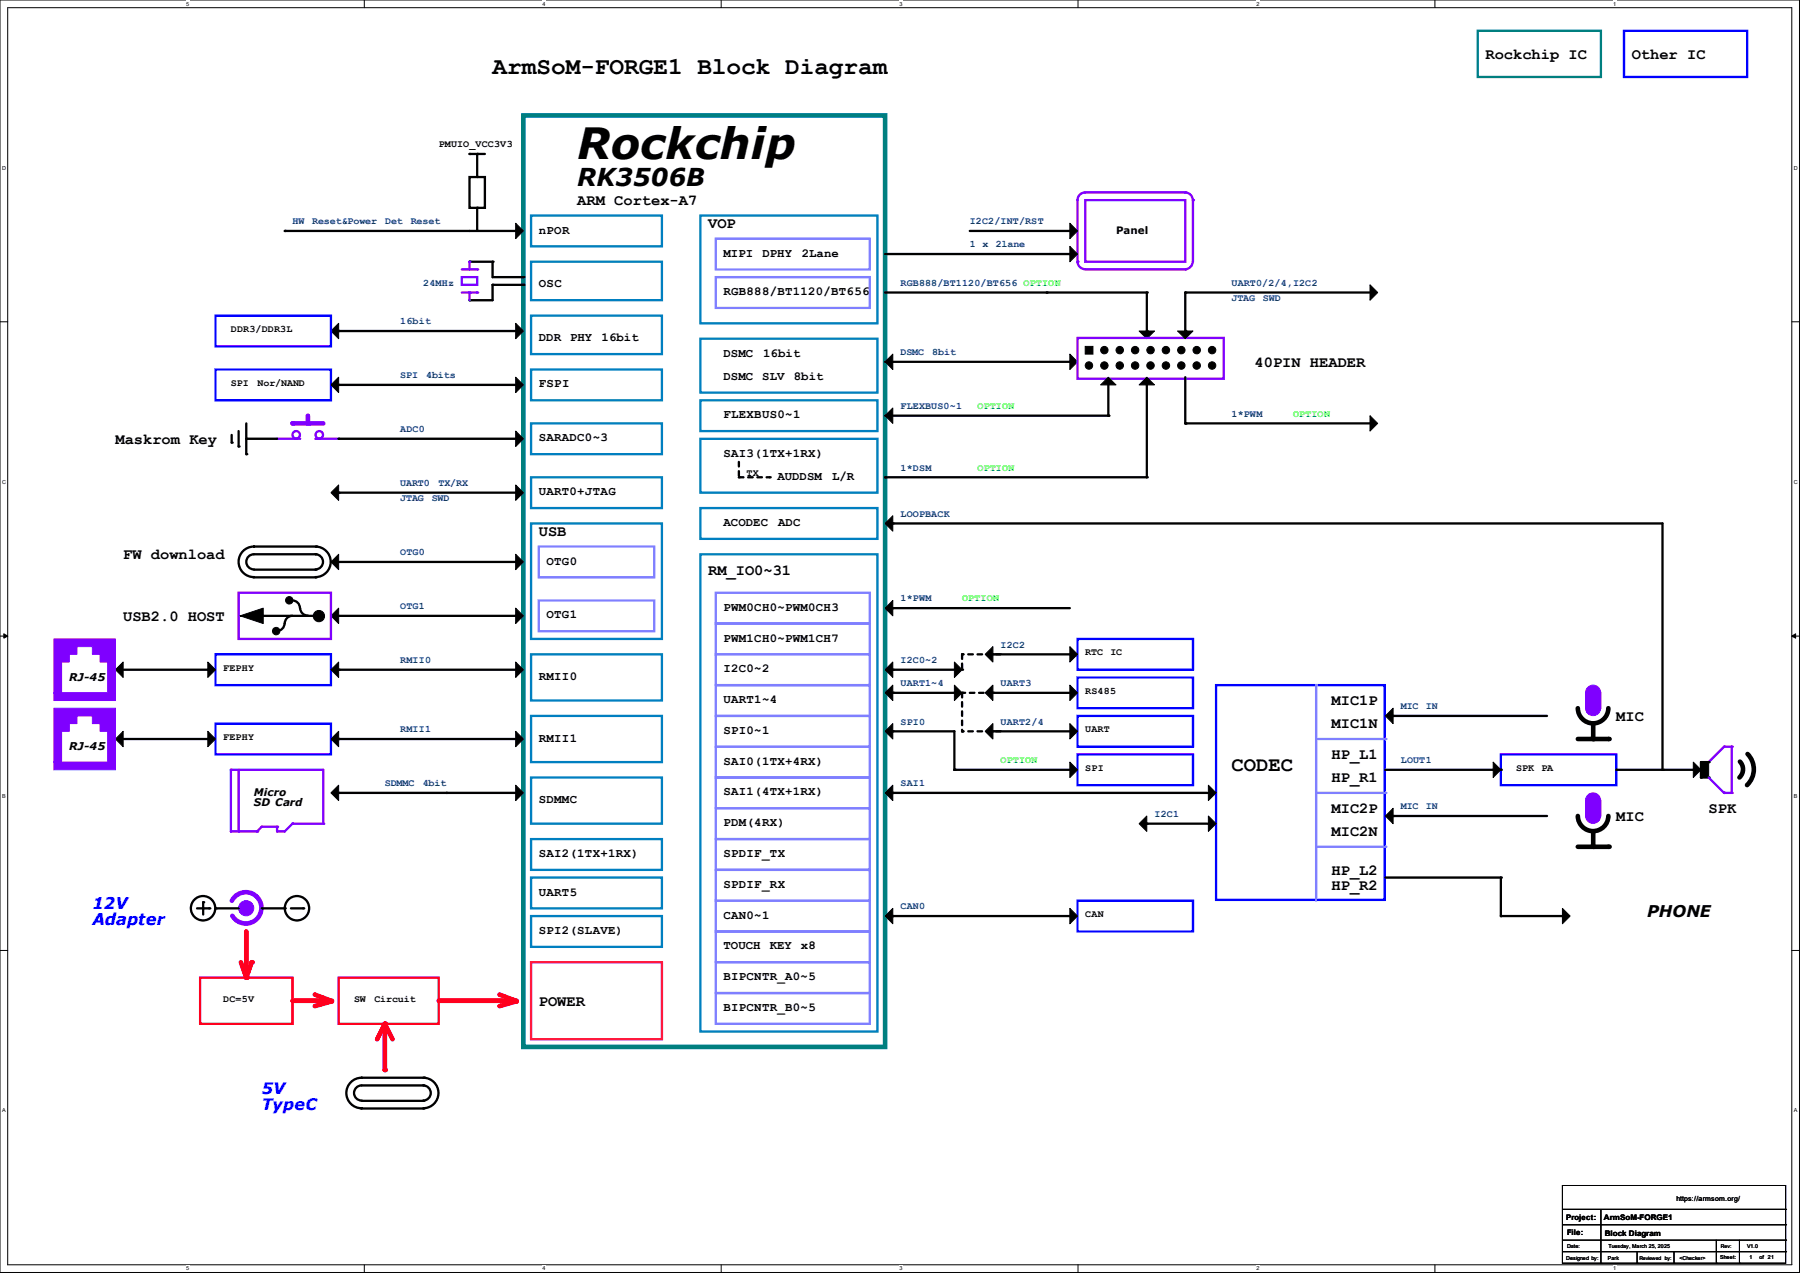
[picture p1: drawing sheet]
<svg xmlns="http://www.w3.org/2000/svg" width="297mm" height="210mm" viewBox="0 0 297 210" stroke-linecap="round" stroke-linejoin="round" font-family="sans-serif">
<path d="M0 0h296.9v209.9h-296.9zM1.3 1.3h294.4v207.4h-294.4z" fill="none" stroke="#000" stroke-width=".17"/>
<g fill="#fff">
<path d="M30.7 .1h.5v1h-.5z"/>
<path d="M30.7 208.8h.5v1h-.5z"/>
</g>
<path d="M60.1 0v1.3M60.1 208.7v1.2" fill="none" stroke="#000" stroke-width=".17"/>
<g fill="#fff">
<path d="M89.5 .1h.5v1h-.5z"/>
<path d="M89.5 208.8h.5v1h-.5z"/>
</g>
<path d="M119 0v1.3M119 208.7v1.2" fill="none" stroke="#000" stroke-width=".17"/>
<g fill="#fff">
<path d="M148.4 .1h.5v1h-.5z"/>
<path d="M148.4 208.8h.5v1h-.5z"/>
</g>
<path d="M177.9 0v1.3M177.9 208.7v1.2" fill="none" stroke="#000" stroke-width=".17"/>
<g fill="#fff">
<path d="M207.3 .1h.5v1h-.5z"/>
<path d="M207.3 208.8h.5v1h-.5z"/>
</g>
<path d="M236.8 0v1.3M236.8 208.7v1.2" fill="none" stroke="#000" stroke-width=".17"/>
<g fill="#fff">
<path d="M266.2 .1h.5v1h-.5z"/>
<path d="M266.2 208.8h.5v1h-.5z"/>
<path d="M.3 27.2h.7v1h-.7z"/>
<path d="M296 27.2h.6v1h-.6z"/>
<path d="M.3 79h.7v1h-.7z"/>
<path d="M296 79h.6v1h-.6z"/>
</g>
<path d="M0 53.1h1.3M295.7 53.1h1.2" fill="none" stroke="#000" stroke-width=".17"/>
<g fill="#fff">
<path d="M.3 130.9h.6v1h-.6z"/>
<path d="M296 130.9h.6v1h-.6z"/>
</g>
<path d="M0 104.9h1.3M295.7 104.9h1.2" fill="none" stroke="#000" stroke-width=".17"/>
<path d="M.6 104.6l.7 .3-.7 .4zM295.7 104.9l.6-.3v.7z" fill="#000" stroke="#000" stroke-width=".17"/>
<g fill="#fff">
<path d="M.3 182.7h.6v1h-.6z"/>
<path d="M296 182.7h.5v1h-.5z"/>
</g>
<path d="M0 156.8h1.3M295.7 156.8h1.2" fill="none" stroke="#000" stroke-width=".17"/>
<path d="M243.8 5.1h20.4v7.6h-20.4z" fill="none" stroke="#007f7f" stroke-width=".38"/>
<path d="M268 5.1h20.3v7.6h-20.3zM35.6 61h19v5h-19zM35.6 108h19v5h-19zM35.6 119.4h19v5.1h-19z" fill="none" stroke="#00f" stroke-width=".38"/>
<path d="M86.4 19h59.7v153.7h-59.7z" fill="none" stroke="#007f7f" stroke-width=".76"/>
<path d="M121.9 76.2v2.5M121.9 78.7h5.1" fill="none" stroke="#000" stroke-width=".38" stroke-dasharray=".8 .8"/>
<g fill="#000" stroke-dasharray=".8 .8">
<circle cx="121.9" cy="78.7" r=".19"/>
<circle cx="127" cy="78.7" r=".19"/>
</g>
<g fill="none" stroke="#7f7fff" stroke-width=".38">
<path d="M118.1 39.4h25.4v5h-25.4zM118.1 45.7h25.4v5.1h-25.4zM88.9 90.2h19.1v5.1h-19.1zM88.9 99.1h19.1v5h-19.1zM118.1 97.8h25.4v5.1h-25.4zM118.1 108h25.4v5h-25.4zM118.1 102.9h25.4v5.1h-25.4zM118.1 113h25.4v5.1h-25.4zM118.1 118.1h25.4v5.1h-25.4zM118.1 128.3h25.4v5.1h-25.4zM118.1 123.2h25.4v5.1h-25.4zM118.1 138.4h25.4v5.1h-25.4z"/>
<path d="M118.1 133.4h25.4v5h-25.4zM118.1 148.6h25.4v5.1h-25.4zM118.1 143.5h25.4v5.1h-25.4zM118.1 153.7h25.4v5.1h-25.4zM118.1 158.8h25.4v5h-25.4zM118.1 163.8h25.4v5.1h-25.4z"/>
</g>
<g fill="none" stroke="#007fc0" stroke-width=".38">
<path d="M87.6 35.6h21.6v5h-21.6zM115.6 35.6h29.2v17.7h-29.2zM87.6 43.2h21.6v6.3h-21.6zM87.6 52.1h21.6v6.3h-21.6zM115.6 55.9h29.2v8.9h-29.2zM87.6 61h21.6v5h-21.6zM87.6 69.9h21.6v5h-21.6zM87.6 78.7h21.6v5.1h-21.6zM115.6 72.4h29.2v8.9h-29.2zM115.6 66h29.2v5.1h-29.2zM87.6 86.4h21.6v19h-21.6zM115.6 83.8h29.2v5.1h-29.2z"/>
<path d="M115.6 91.4h29.2v78.8h-29.2zM87.6 108h21.6v7.6h-21.6zM87.6 118.1h21.6v7.6h-21.6zM87.6 128.3h21.6v7.6h-21.6zM87.6 138.4h21.6v5.1h-21.6zM87.6 144.8h21.6v5.1h-21.6zM87.6 151.1h21.6v5.1h-21.6z"/>
</g>
<path d="M87.6 158.8h21.6v12.7h-21.6z" fill="none" stroke="#ff007f" stroke-width=".38"/>
<path d="M55.9 161.3h16.5v7.6h-16.5z" fill="none" stroke="#f00" stroke-width=".38"/>
<path d="M77.5 29.2h2.5v5.1h-2.5zM77.5 25.4h2.5M77.5 38.1h7.6M78.7 25.4v3.8M78.7 34.3v3.8M77.5 43.2h3.8v2.5h5.1M86.4 47h-5.1v2.5h-3.8" fill="none" stroke="#000" stroke-width=".38"/>
<g fill="#7f00ff" stroke="#7f00ff" stroke-width=".17">
<path d="M8.9 125.7h10.2v1.3h-10.2z" fill-rule="evenodd"/>
<path d="M8.9 114.3h10.2v1.3h-10.2z" fill-rule="evenodd"/>
</g>
<path d="M76.2 45.7h2.5v1.3h-2.5zM76.2 48.3h2.5" fill="none" stroke="#7f00ff" stroke-width=".38"/>
<g fill="#000">
<circle cx="77.5" cy="25.4" r=".19"/>
<circle cx="78.7" cy="25.4" r=".19"/>
<circle cx="78.7" cy="34.3" r=".19"/>
<circle cx="85.1" cy="38.1" r=".19"/>
<circle cx="77.5" cy="49.5" r=".19"/>
<circle cx="77.5" cy="43.2" r=".19"/>
<circle cx="81.3" cy="47" r=".19"/>
<circle cx="81.3" cy="43.2" r=".19"/>
<circle cx="86.4" cy="47" r=".19"/>
<circle cx="86.4" cy="45.7" r=".19"/>
</g>
<circle cx="78.7" cy="48.3" r=".19" fill="#7f00ff"/>
<path d="M76.2 44.4h2.5" fill="none" stroke="#7f00ff" stroke-width=".38"/>
<circle cx="78.7" cy="44.4" r=".19" fill="#7f00ff"/>
<path d="M77.5 48.3v1.2" fill="none" stroke="#7f00ff" stroke-width=".38"/>
<circle cx="77.5" cy="48.3" r=".19" fill="#7f00ff"/>
<path d="M77.5 43.2v1.2" fill="none" stroke="#7f00ff" stroke-width=".38"/>
<circle cx="77.5" cy="43.2" r=".19" fill="#7f00ff"/>
<g fill="#000" stroke="#000" stroke-width=".17">
<path d="M85.1 36.8l1.3 1.3-1.3 1.3z" fill-rule="evenodd"/>
<path d="M54.6 63.5l1.3-1.3v2.6z" fill-rule="evenodd"/>
</g>
<circle cx="52.7" cy="71.7" r=".61" fill="none" stroke="#7f00ff" stroke-width=".38"/>
<path d="M47 38.1h30.5" fill="none" stroke="#000" stroke-width=".38"/>
<circle cx="47" cy="38.1" r=".19" fill="#000"/>
<path d="M50.8 68.6v1.3" fill="none" stroke="#7f00ff" stroke-width=".76"/>
<circle cx="50.8" cy="69.9" r=".38" fill="#7f00ff"/>
<path d="M48.3 69.9h5" fill="none" stroke="#7f00ff" stroke-width=".76"/>
<circle cx="48.3" cy="69.9" r=".38" fill="#7f00ff"/>
<path d="M52.1 72.4h3.8" fill="none" stroke="#7f00ff" stroke-width=".38"/>
<circle cx="52.1" cy="72.4" r=".19" fill="#7f00ff"/>
<g fill="none" stroke="#7f00ff" stroke-width=".38">
<path d="M45.7 72.4h3.8"/>
<circle cx="48.9" cy="71.7" r=".61"/>
</g>
<path d="M85.1 62.2l1.3 1.3-1.3 1.3z" fill-rule="evenodd" fill="#000" stroke="#000" stroke-width=".17"/>
<circle cx="45.7" cy="72.4" r=".19" fill="#7f00ff"/>
<g fill="#000" stroke="#000" stroke-width=".17">
<path d="M85.1 71.1l1.3 1.3-1.3 1.3z" fill-rule="evenodd"/>
<path d="M55.9 80v2.6l-1.3-1.3z" fill-rule="evenodd"/>
<path d="M55.9 91.4v2.6l-1.3-1.3z" fill-rule="evenodd"/>
<path d="M85.1 80l1.3 1.3-1.3 1.3z" fill-rule="evenodd"/>
<path d="M85.1 91.4l1.3 1.3-1.3 1.3z" fill-rule="evenodd"/>
<path d="M19.1 110.5l1.2-1.3v2.6z" fill-rule="evenodd"/>
<path d="M34.3 109.2l1.3 1.3-1.3 1.3z" fill-rule="evenodd"/>
<path d="M54.6 101.6l1.3-1.3v2.6z" fill-rule="evenodd"/>
<path d="M54.6 110.5l1.3-1.3v2.6z" fill-rule="evenodd"/>
<path d="M85.1 100.3l1.3 1.3-1.3 1.3z" fill-rule="evenodd"/>
<path d="M85.1 109.2l1.3 1.3-1.3 1.3z" fill-rule="evenodd"/>
<path d="M19.1 121.9l1.2-1.2v2.5z" fill-rule="evenodd"/>
<path d="M34.3 120.7l1.3 1.2-1.3 1.3z" fill-rule="evenodd"/>
<path d="M54.6 121.9l1.3-1.2v2.5z" fill-rule="evenodd"/>
<path d="M55.9 129.5v2.6l-1.3-1.3z" fill-rule="evenodd"/>
<path d="M85.1 120.7l1.3 1.2-1.3 1.3z" fill-rule="evenodd"/>
<path d="M85.1 129.5l1.3 1.3-1.3 1.3z" fill-rule="evenodd"/>
</g>
<g fill="none" stroke="#000" stroke-width=".38">
<path d="M38.2 71.8v1.2M39.4 71.1v2.6M40.6 69.9v5M40.6 72.4h5.1M55.9 63.5h29.2M55.9 72.4h29.2M41.8 95.3h10.3M41.9 93.9a1.25 1.25 0 0 1-1.3-1.2 1.25 1.25 0 0 1 1.3-1.3h10.2a1.25 1.25 0 0 1 1.2 1.3 1.25 1.25 0 0 1-1.2 1.2M41.9 94h10.2M52.1 90.2a2.52 2.52 0 0 1 2.5 2.5 2.52 2.52 0 0 1-2.5 2.5M52.2 90.2h-10.3a2.52 2.52 0 0 0-2.5 2.5 2.52 2.52 0 0 0 2.5 2.5M55.9 92.7h29.2"/>
<path d="M55.9 81.3h29.2M20.3 110.5h14M55.9 101.6h29.2M55.9 110.5h29.2M20.3 121.9h14M55.9 121.9h29.2M55.9 130.8h29.2"/>
</g>
<g fill="#000">
<circle cx="38.2" cy="73" r=".19"/>
<circle cx="39.4" cy="73.7" r=".19"/>
<circle cx="40.6" cy="74.9" r=".19"/>
<circle cx="40.6" cy="72.4" r=".19"/>
<circle cx="55.9" cy="63.5" r=".19"/>
<circle cx="55.9" cy="72.4" r=".19"/>
<circle cx="52.1" cy="91.4" r=".19"/>
<circle cx="52.1" cy="94" r=".19"/>
<circle cx="52.1" cy="95.3" r=".19"/>
<circle cx="52.2" cy="90.2" r=".19"/>
<circle cx="55.9" cy="81.3" r=".19"/>
<circle cx="85.1" cy="92.7" r=".19"/>
<circle cx="34.3" cy="110.5" r=".19"/>
<circle cx="55.9" cy="110.5" r=".19"/>
<circle cx="85.1" cy="101.6" r=".19"/>
<circle cx="34.3" cy="121.9" r=".19"/>
<circle cx="55.9" cy="121.9" r=".19"/>
<circle cx="55.9" cy="130.8" r=".19"/>
<circle cx="73.7" cy="130.8" r=".19"/>
</g>
<g fill="#7f00ff" stroke="#7f00ff" stroke-width=".17">
<path d="M8.9 105.4h10.2v8.9h-1.3v-5.1h-1.3v-1.2h-1.3v-1.3h-2.5v1.3h-1.3v1.2h-1.2v5.1h-1.3z" fill-rule="evenodd"/>
<path d="M8.9 116.8h10.2v8.9h-1.3v-5h-1.3v-1.3h-1.3v-1.3h-2.5v1.3h-1.3v1.3h-1.2v5h-1.3z" fill-rule="evenodd"/>
</g>
<path d="M195.6 31.7h-16.5a1.25 1.25 0 0 0-1.3 1.3" fill="none" stroke="#7f00ff" stroke-width=".38"/>
<circle cx="195.6" cy="31.7" r=".19" fill="#7f00ff"/>
<path d="M177.8 33v10.2M195.6 31.7a1.25 1.25 0 0 1 1.2 1.3" fill="none" stroke="#7f00ff" stroke-width=".38"/>
<circle cx="177.8" cy="43.2" r=".19" fill="#7f00ff"/>
<path d="M196.9 33v10.2" fill="none" stroke="#7f00ff" stroke-width=".38"/>
<circle cx="196.9" cy="33" r=".19" fill="#7f00ff"/>
<g fill="#000" stroke="#000" stroke-width=".17">
<path d="M176.5 36.8l1.3 1.3-1.3 1.3z" fill-rule="evenodd"/>
<path d="M176.5 40.6l1.3 1.3-1.3 1.3z" fill-rule="evenodd"/>
</g>
<path d="M160 38.1h16.5" fill="none" stroke="#000" stroke-width=".38"/>
<circle cx="176.5" cy="38.1" r=".19" fill="#000"/>
<path d="M177.8 43.2a1.25 1.25 0 0 0 1.3 1.2M179.1 44.4h16.5M196.8 43.2a1.25 1.25 0 0 1-1.2 1.2" fill="none" stroke="#7f00ff" stroke-width=".38"/>
<circle cx="195.6" cy="44.4" r=".19" fill="#7f00ff"/>
<path d="M146.1 41.9h30.4M146.1 48.3h43.1M146.1 59.7h30.4M147.3 86.4h127" fill="none" stroke="#000" stroke-width=".38"/>
<g fill="#000">
<circle cx="172.7" cy="48.3" r=".19"/>
<circle cx="176.5" cy="59.7" r=".19"/>
<circle cx="176.5" cy="41.9" r=".19"/>
<circle cx="189.2" cy="48.3" r=".19"/>
<circle cx="147.3" cy="86.4" r=".19"/>
</g>
<g fill="#000" stroke="#000" stroke-width=".17">
<path d="M147.3 58.4v2.6l-1.2-1.3z" fill-rule="evenodd"/>
<path d="M176.5 58.4l1.3 1.3-1.3 1.3z" fill-rule="evenodd"/>
<path d="M188 54.6h2.5l-1.3 1.3z" fill-rule="evenodd"/>
<path d="M147.3 85.1v2.5l-1.2-1.2z" fill-rule="evenodd"/>
<path d="M146.1 100.3l1.2-1.2v2.5z" fill-rule="evenodd"/>
<path d="M146.1 110.5l1.2-1.3v2.6z" fill-rule="evenodd"/>
<path d="M146.1 114.3l1.2-1.3v2.6z" fill-rule="evenodd"/>
<path d="M157.5 109.2l1.3 1.3-1.3 1.3z" fill-rule="evenodd"/>
<path d="M157.5 113l1.3 1.3-1.3 1.3z" fill-rule="evenodd"/>
<path d="M162.6 108l1.2-1.3v2.5z" fill-rule="evenodd"/>
<path d="M162.6 114.3l1.2-1.3v2.6z" fill-rule="evenodd"/>
<path d="M176.5 106.7l1.3 1.3-1.3 1.2z" fill-rule="evenodd"/>
<path d="M176.5 113l1.3 1.3-1.3 1.3z" fill-rule="evenodd"/>
<path d="M228.6 118.1l1.3-1.3v2.6z" fill-rule="evenodd"/>
<path d="M280.7 125.7h1.2v2.6h-1.2z" fill-rule="evenodd"/>
</g>
<g fill="#7f00ff" stroke="#7f00ff" stroke-width=".17">
<path d="M261.6 132.1h2.6v2.5h-2.6z" fill-rule="evenodd"/>
<path d="M261.6 114.3h2.6v2.5h-2.6z" fill-rule="evenodd"/>
<circle cx="262.9" cy="114.3" r="1.25"/>
<circle cx="262.9" cy="116.8" r="1.25"/>
</g>
<path d="M177.8 118.1h19.1v5.1h-19.1zM177.8 105.4h19.1v5.1h-19.1zM177.8 111.8h19.1v5h-19.1zM200.7 113h27.8v35.5h-27.8zM177.8 124.5h19.1v5h-19.1zM247.7 124.5h19v5h-19zM177.8 148.6h19.1v5.1h-19.1z" fill="none" stroke="#00f" stroke-width=".38"/>
<path d="M179.1 33h16.5v10.2h-16.5z" fill="none" stroke="#7f00ff" stroke-width=".38"/>
<path d="M260.4 116.8a2.52 2.52 0 0 0 2.5 2.5 2.52 2.52 0 0 0 2.5-2.5" fill="none" stroke="#000" stroke-width=".76"/>
<path d="M217.2 121.9h11.4" fill="none" stroke="#7f7fff" stroke-width=".38"/>
<circle cx="228.6" cy="121.9" r=".19" fill="#7f7fff"/>
<g fill="#000" stroke="#000" stroke-width=".17">
<path d="M146.1 120.7l1.2-1.3v2.5z" fill-rule="evenodd"/>
<path d="M162.6 120.7l1.2-1.3v2.5z" fill-rule="evenodd"/>
<path d="M176.5 119.4l1.3 1.3-1.3 1.2z" fill-rule="evenodd"/>
<path d="M246.4 125.7l1.3 1.3-1.3 1.3z" fill-rule="evenodd"/>
<path d="M279.4 125.7l1.3 1.3-1.3 1.3z" fill-rule="evenodd"/>
</g>
<path d="M262.9 119.4v2.5" fill="none" stroke="#000" stroke-width=".76"/>
<circle cx="262.9" cy="121.9" r=".38" fill="#000"/>
<path d="M217.2 113v8.9" fill="none" stroke="#7f7fff" stroke-width=".38"/>
<circle cx="217.2" cy="113" r=".19" fill="#7f7fff"/>
<path d="M147.3 100.3h29.2" fill="none" stroke="#000" stroke-width=".38"/>
<g fill="#000">
<circle cx="147.3" cy="100.3" r=".19"/>
<circle cx="265.4" cy="121.9" r=".38"/>
</g>
<path d="M260.4 121.9h5" fill="none" stroke="#000" stroke-width=".76"/>
<path d="M284.5 123.2l-2.6 2.5" fill="none" stroke="#7f00ff" stroke-width=".38"/>
<circle cx="284.5" cy="123.2" r=".19" fill="#7f00ff"/>
<path d="M284.5 123.2h1.3" fill="none" stroke="#7f00ff" stroke-width=".38"/>
<circle cx="285.8" cy="123.2" r=".19" fill="#7f00ff"/>
<path d="M285.8 123.2v7.6" fill="none" stroke="#7f00ff" stroke-width=".38"/>
<circle cx="285.8" cy="130.8" r=".19" fill="#7f00ff"/>
<path d="M157.5 120.7v6.3M281.9 125.7h-1.2v2.6" fill="none" stroke="#000" stroke-width=".38"/>
<g fill="#000">
<circle cx="157.5" cy="127" r=".19"/>
<circle cx="280.7" cy="128.3" r=".19"/>
<circle cx="281.9" cy="125.7" r=".19"/>
</g>
<path d="M287.1 125.7a1.82 1.82 0 0 1-.1 2.6" fill="none" stroke="#000" stroke-width=".76"/>
<path d="M176.5 125.7l1.3 1.3-1.3 1.3z" fill-rule="evenodd" fill="#000" stroke="#000" stroke-width=".17"/>
<path d="M217.2 130.8h11.4" fill="none" stroke="#7f7fff" stroke-width=".38"/>
<circle cx="228.6" cy="130.8" r=".19" fill="#7f7fff"/>
<path d="M280.7 128.3h1.2" fill="none" stroke="#000" stroke-width=".38"/>
<circle cx="281.9" cy="128.3" r=".19" fill="#000"/>
<path d="M281.9 128.3l2.6 2.5" fill="none" stroke="#7f00ff" stroke-width=".38"/>
<circle cx="284.5" cy="130.8" r=".19" fill="#7f00ff"/>
<path d="M158.8 108v2.5" fill="none" stroke="#000" stroke-width=".38" stroke-dasharray=".8 .8"/>
<circle cx="158.8" cy="110.5" r=".19" fill="#000" stroke-dasharray=".8 .8"/>
<path d="M217.2 121.9v8.9" fill="none" stroke="#7f7fff" stroke-width=".38"/>
<circle cx="217.2" cy="121.9" r=".19" fill="#7f7fff"/>
<path d="M284.5 130.8h1.3" fill="none" stroke="#7f00ff" stroke-width=".38"/>
<circle cx="284.5" cy="130.8" r=".19" fill="#7f00ff"/>
<g fill="#000" stroke="#000" stroke-width=".17">
<path d="M146.1 130.8l1.2-1.3v2.6z" fill-rule="evenodd"/>
<path d="M188 135.9l1.2-1.3v2.6z" fill-rule="evenodd"/>
<path d="M199.4 129.5l1.3 1.3-1.3 1.3z" fill-rule="evenodd"/>
<path d="M199.4 134.6l1.3 1.3-1.3 1.3z" fill-rule="evenodd"/>
<path d="M228.6 134.6l1.3-1.2v2.5z" fill-rule="evenodd"/>
</g>
<path d="M147.3 110.5h10.2M163.8 108h12.7M228.6 127h19.1M266.7 127h12.7" fill="none" stroke="#000" stroke-width=".38"/>
<g fill="#000">
<circle cx="147.3" cy="110.5" r=".19"/>
<circle cx="163.8" cy="108" r=".19"/>
<circle cx="247.7" cy="127" r=".19"/>
<circle cx="279.4" cy="127" r=".19"/>
</g>
<path d="M165.1 108h-6.3" fill="none" stroke="#000" stroke-width=".38" stroke-dasharray=".8 .8"/>
<circle cx="158.8" cy="108" r=".19" fill="#000" stroke-dasharray=".8 .8"/>
<g fill="#7f00ff" stroke="#7f00ff" stroke-width=".17">
<circle cx="262.9" cy="132.1" r="1.25"/>
<circle cx="262.9" cy="134.6" r="1.25"/>
</g>
<path d="M260.4 134.6a2.52 2.52 0 0 0 2.5 2.5 2.52 2.52 0 0 0 2.5-2.5" fill="none" stroke="#000" stroke-width=".76"/>
<path d="M217.2 139.7h11.4" fill="none" stroke="#7f7fff" stroke-width=".38"/>
<circle cx="228.6" cy="139.7" r=".19" fill="#7f7fff"/>
<path d="M147.3 114.3h10.2M163.8 114.3h12.7" fill="none" stroke="#000" stroke-width=".38"/>
<g fill="#000">
<circle cx="147.3" cy="114.3" r=".19"/>
<circle cx="163.8" cy="114.3" r=".19"/>
<circle cx="262.9" cy="139.7" r=".38"/>
</g>
<path d="M163.8 114.3h-5" fill="none" stroke="#000" stroke-width=".38" stroke-dasharray=".8 .8"/>
<circle cx="158.8" cy="114.3" r=".19" fill="#000" stroke-dasharray=".8 .8"/>
<path d="M262.9 137.2v2.5" fill="none" stroke="#000" stroke-width=".76"/>
<path d="M217.2 130.8v8.9" fill="none" stroke="#7f7fff" stroke-width=".38"/>
<circle cx="217.2" cy="130.8" r=".19" fill="#7f7fff"/>
<path d="M158.8 114.3v6.4M165.1 120.7h-6.3" fill="none" stroke="#000" stroke-width=".38" stroke-dasharray=".8 .8"/>
<circle cx="158.8" cy="120.7" r=".19" fill="#000" stroke-dasharray=".8 .8"/>
<path d="M260.4 139.7h5" fill="none" stroke="#000" stroke-width=".76"/>
<g fill="#000">
<circle cx="229.9" cy="118.1" r=".19"/>
<circle cx="147.3" cy="120.7" r=".19"/>
<circle cx="163.8" cy="120.7" r=".19"/>
<circle cx="265.4" cy="139.7" r=".38"/>
</g>
<path d="M229.9 118.1h25.4M147.3 120.7h10.2M163.8 120.7h12.7" fill="none" stroke="#000" stroke-width=".38"/>
<path d="M217.2 139.7v8.9" fill="none" stroke="#7f7fff" stroke-width=".38"/>
<circle cx="217.2" cy="139.7" r=".19" fill="#7f7fff"/>
<path d="M55.9 54.6h29.2M146.1 78.7h43.1M274.3 86.4v40.6M147.3 130.8h52.1M157.5 127h19M189.2 135.9h10.2M229.9 134.6h25.4M147.3 151.1h29.2" fill="none" stroke="#000" stroke-width=".38"/>
<g fill="#000">
<circle cx="55.9" cy="54.6" r=".19"/>
<circle cx="146.1" cy="78.7" r=".19"/>
<circle cx="147.3" cy="130.8" r=".19"/>
<circle cx="157.5" cy="127" r=".19"/>
<circle cx="189.2" cy="135.9" r=".19"/>
<circle cx="229.9" cy="134.6" r=".19"/>
<circle cx="274.3" cy="127" r=".19"/>
<circle cx="147.3" cy="151.1" r=".19"/>
</g>
<g fill="#000" stroke="#000" stroke-width=".17">
<path d="M54.6 54.6l1.3-1.3v2.6z" fill-rule="evenodd"/>
<path d="M85.1 53.3l1.3 1.3-1.3 1.3z" fill-rule="evenodd"/>
<path d="M226.1 68.6l1.2 1.3-1.2 1.2z" fill-rule="evenodd"/>
<path d="M147.3 149.9v2.5l-1.2-1.3z" fill-rule="evenodd"/>
<path d="M176.5 149.9l1.3 1.2-1.3 1.3z" fill-rule="evenodd"/>
</g>
<path d="M35.6 52.1h19v5h-19z" fill="none" stroke="#00f" stroke-width=".38"/>
<path d="M288.4 124.4a3.6 3.6 0 0 1-.1 5.1" fill="none" stroke="#000" stroke-width=".76"/>
<path d="M48.3 135.9h5" fill="none" stroke="#7f00ff" stroke-width=".38"/>
<circle cx="48.3" cy="135.9" r=".19" fill="#7f00ff"/>
<path d="M48.3 135.9l-1.3 1.3" fill="none" stroke="#7f00ff" stroke-width=".38"/>
<circle cx="48.3" cy="135.9" r=".19" fill="#7f00ff"/>
<path d="M45.7 137.2h1.3" fill="none" stroke="#7f00ff" stroke-width=".38"/>
<circle cx="45.7" cy="137.2" r=".19" fill="#7f00ff"/>
<path d="M45.7 136.4v.8" fill="none" stroke="#7f00ff" stroke-width=".38"/>
<circle cx="45.7" cy="136.4" r=".19" fill="#7f00ff"/>
<path d="M43.2 136.4h2.5" fill="none" stroke="#7f00ff" stroke-width=".38"/>
<circle cx="43.2" cy="136.4" r=".19" fill="#7f00ff"/>
<path d="M43.2 136.4l-.8 .8" fill="none" stroke="#7f00ff" stroke-width=".38"/>
<circle cx="42.4" cy="137.2" r=".19" fill="#7f00ff"/>
<path d="M38.1 137.2h4.3" fill="none" stroke="#7f00ff" stroke-width=".38"/>
<circle cx="42.4" cy="137.2" r=".19" fill="#7f00ff"/>
<path d="M38.1 127v10.2" fill="none" stroke="#7f00ff" stroke-width=".38"/>
<circle cx="38.1" cy="137.2" r=".19" fill="#7f00ff"/>
<path d="M53.3 127v8.9" fill="none" stroke="#7f00ff" stroke-width=".38"/>
<circle cx="53.3" cy="135.9" r=".19" fill="#7f00ff"/>
<path d="M38.1 127h15.2" fill="none" stroke="#7f00ff" stroke-width=".38"/>
<circle cx="38.1" cy="127" r=".19" fill="#7f00ff"/>
<path d="M39.4 127v10.2" fill="none" stroke="#7f00ff" stroke-width=".38"/>
<circle cx="39.4" cy="137.2" r=".19" fill="#7f00ff"/>
<path d="M177.8 55.8h24.1v6.7h-24.1zM39.4 97.8h15.2v7.6h-15.2z" fill="none" stroke="#7f00ff" stroke-width=".38"/>
<g fill="#000" stroke="#000" stroke-width=".17">
<path d="M179.1 57.1h1.2v1.3h-1.2z" fill-rule="evenodd"/>
<path d="M194.3 54.6h2.6l-1.3 1.3z" fill-rule="evenodd"/>
<path d="M226.1 47l1.2 1.3-1.2 1.2z" fill-rule="evenodd"/>
<path d="M147.3 67.3v2.6l-1.2-1.3z" fill-rule="evenodd"/>
<path d="M182.9 62.2l1.3 1.3h-2.6z" fill-rule="evenodd"/>
<path d="M189.2 62.2l1.3 1.3h-2.5z" fill-rule="evenodd"/>
<path d="M39.6 101.6l3.8-1.3v2.6l-3.8-1.3h1.3z" fill-rule="evenodd"/>
<path d="M257.8 149.9l1.3 1.2-1.3 1.3z" fill-rule="evenodd"/>
<circle cx="182.2" cy="57.8" r=".61"/>
<circle cx="184.8" cy="57.8" r=".61"/>
<circle cx="187.3" cy="57.8" r=".61"/>
<circle cx="189.8" cy="57.8" r=".61"/>
<circle cx="192.4" cy="57.8" r=".61"/>
<circle cx="194.9" cy="57.8" r=".61"/>
<circle cx="197.5" cy="57.8" r=".61"/>
<circle cx="200" cy="57.8" r=".61"/>
<circle cx="179.7" cy="60.3" r=".61"/>
<circle cx="182.2" cy="60.3" r=".61"/>
<circle cx="184.8" cy="60.3" r=".61"/>
<circle cx="187.3" cy="60.3" r=".61"/>
<circle cx="189.8" cy="60.3" r=".61"/>
<circle cx="192.4" cy="60.3" r=".61"/>
<circle cx="194.9" cy="60.3" r=".61"/>
<circle cx="197.5" cy="60.3" r=".61"/>
<circle cx="200" cy="60.3" r=".61"/>
<circle cx="47.7" cy="99" r=".61"/>
<circle cx="45.6" cy="104.1" r=".61"/>
<circle cx="52.6" cy="101.6" r=".93"/>
</g>
<g fill="none" stroke="#000" stroke-width=".38">
<path d="M189.2 48.3v6.3M226.1 48.3h-30.5v6.3M182.9 63.5v5.1h-36.8M189.2 63.5v15.2M195.6 62.2v7.7h30.5M48.3 99.1a1.25 1.25 0 0 1 1.2 1.2M43.2 101.6h9.3M46.9 102.9a1.25 1.25 0 0 1-1.2 1.2M48.3 101.6a1.25 1.25 0 0 0-1.3 1.3M49.5 100.3a1.25 1.25 0 0 0 1.3 1.3M32.5 149.9h2M33.5 148.8v2.1"/>
<path d="M35.6 149.9h3.8M43.2 149.9h3.8M48 149.9h2M228.6 144.8h19.1v6.3h10.1M69.9 177.8a2.52 2.52 0 0 1 2.4 2.5 2.52 2.52 0 0 1-2.4 2.5M70 177.8h-10.3a2.52 2.52 0 0 0-2.5 2.5 2.52 2.52 0 0 0 2.5 2.5M59.6 182.9h10.3M59.7 181.6h10.2M69.9 181.6a1.25 1.25 0 0 0 1.2-1.3 1.25 1.25 0 0 0-1.2-1.2h-10.2a1.25 1.25 0 0 0-1.3 1.2 1.25 1.25 0 0 0 1.3 1.3"/>
<circle cx="33.5" cy="149.8" r="2.01"/>
<circle cx="49" cy="149.8" r="2.01"/>
</g>
<g fill="#000">
<circle cx="189.2" cy="54.6" r=".19"/>
<circle cx="195.6" cy="54.6" r=".19"/>
<circle cx="195.6" cy="48.3" r=".19"/>
<circle cx="182.9" cy="68.6" r=".19"/>
<circle cx="189.2" cy="78.7" r=".19"/>
<circle cx="195.6" cy="69.9" r=".19"/>
<circle cx="43.2" cy="101.6" r=".19"/>
<circle cx="33.5" cy="148.8" r=".19"/>
<circle cx="34.5" cy="149.9" r=".19"/>
<circle cx="35.6" cy="149.9" r=".19"/>
<circle cx="47" cy="149.9" r=".19"/>
<circle cx="50" cy="149.9" r=".19"/>
<circle cx="247.7" cy="144.8" r=".19"/>
<circle cx="247.7" cy="151.1" r=".19"/>
<circle cx="257.8" cy="151.1" r=".19"/>
<circle cx="69.9" cy="179.1" r=".19"/>
<circle cx="70" cy="177.8" r=".19"/>
<circle cx="69.9" cy="181.6" r=".19"/>
<circle cx="69.9" cy="182.9" r=".19"/>
</g>
<path d="M38.3 148.6a2.58 2.58 0 0 1 3.8-.9 2.58 2.58 0 0 1 .2 4 2.58 2.58 0 0 1-4-.6" fill="none" stroke="#7f00ff" stroke-width=".76"/>
<circle cx="40.6" cy="149.8" r="1.25" fill="#7f00ff" stroke="#7f00ff" stroke-width=".17"/>
<path d="M33 161.3h15.3v7.6h-15.3z" fill="none" stroke="#f00" stroke-width=".38"/>
<path d="M40.6 153.7v7.6" fill="none" stroke="#f00" stroke-width=".76"/>
<circle cx="40.6" cy="161.3" r=".38" fill="#f00"/>
<path d="M41.5 158.8l-.9 2.5" fill="none" stroke="#f00" stroke-width=".76"/>
<circle cx="41.5" cy="158.8" r=".38" fill="#f00"/>
<path d="M39.8 158.8l.8 2.5" fill="none" stroke="#f00" stroke-width=".76"/>
<circle cx="40.6" cy="161.3" r=".38" fill="#f00"/>
<path d="M51.9 164.1l2.7 1" fill="none" stroke="#f00" stroke-width=".76"/>
<circle cx="54.6" cy="165.1" r=".38" fill="#f00"/>
<path d="M54.6 165.2l-2.7 .8" fill="none" stroke="#f00" stroke-width=".76"/>
<circle cx="54.6" cy="165.2" r=".38" fill="#f00"/>
<path d="M48.3 165.1h5" fill="none" stroke="#f00" stroke-width=".76"/>
<circle cx="53.3" cy="165.1" r=".38" fill="#f00"/>
<path d="M63.5 168.9v7.6" fill="none" stroke="#f00" stroke-width=".76"/>
<circle cx="63.5" cy="176.5" r=".38" fill="#f00"/>
<path d="M63.5 168.9l-1.3 2.6" fill="none" stroke="#f00" stroke-width=".76"/>
<circle cx="63.5" cy="168.9" r=".38" fill="#f00"/>
<path d="M63.5 168.9l1.3 2.6" fill="none" stroke="#f00" stroke-width=".76"/>
<circle cx="63.5" cy="168.9" r=".38" fill="#f00"/>
<path d="M72.4 165.1h11.4" fill="none" stroke="#f00" stroke-width=".76"/>
<circle cx="83.8" cy="165.1" r=".38" fill="#f00"/>
<path d="M82.4 164.1l2.7 1" fill="none" stroke="#f00" stroke-width=".76"/>
<circle cx="85.1" cy="165.1" r=".38" fill="#f00"/>
<path d="M85.1 165.2l-2.7 .8" fill="none" stroke="#f00" stroke-width=".76"/>
<circle cx="85.1" cy="165.2" r=".38" fill="#f00"/>
<g fill="none" stroke="#000" stroke-width=".17">
<path d="M257.8 195.6h36.8v12.8h-36.8zM257.8 199.5h36.8M264.2 199.5v8.9M294.6 199.5h.1M257.8 202.1h36.8M257.8 204.6h36.8M257.8 206.5h36.8M264.2 208.4h.1M270.1 208.4h.1M270.1 206.5v1.9M276.2 208.4h.1M276.2 206.5v1.9"/>
<path d="M283.2 208.4h.1M283.2 204.6v3.8M287 208.4h.1M287 204.6v3.8M294.6 202.1h.1M294.6 204.6h.1M294.6 206.5h.1"/>
</g>
<text font-size="7.1" x="95.2" y="26.2">Rockchip</text>
<text font-size="4.1" x="95.2" y="30.7">RK3506B</text>
<text font-size="4" x="81.3" y="12.3">ArmSoM-FORGE1 Block Diagram</text>
<text font-size="3.4" x="203.2" y="127.3">CODEC</text>
<g font-size="2.7" fill="#00f">
<text x="15.2" y="150">12V</text>
<text x="15.2" y="152.7">Adapter</text>
</g>
<text font-size="2.7" x="271.8" y="151.3">PHONE</text>
<g font-size="2.6" fill="#00f">
<text x="43.2" y="180.4">5V</text>
<text x="43.2" y="183">TypeC</text>
</g>
<g font-size="2.5">
<text x="245.1" y="9.7">Rockchip IC</text>
<text x="269.2" y="9.7">Other IC</text>
<text x="95.2" y="33.8">ARM Cortex-A7</text>
<text x="116.8" y="37.6">VOP</text>
<text x="207" y="60.5">40PIN HEADER</text>
<text x="19" y="73.2">Maskrom Key</text>
<text x="88.9" y="88.4">USB</text>
<text x="20.3" y="92.2">FW download</text>
<text x="116.8" y="94.8">RM_IO0~31</text>
<text x="20.3" y="102.4">USB2.0 HOST</text>
<text x="219.7" y="116.4">MIC1P</text>
<text x="266.7" y="118.9">MIC</text>
<text x="219.7" y="120.2">MIC1N</text>
<text x="219.7" y="125.3">HP_L1</text>
<text x="219.7" y="129.1">HP_R1</text>
<text x="219.7" y="134.2">MIC2P</text>
<text x="219.7" y="138">MIC2N</text>
<text x="266.7" y="135.4">MIC</text>
<text x="281.9" y="134.2">SPK</text>
<text x="219.7" y="144.3">HP_L2</text>
<text x="219.7" y="146.9">HP_R2</text>
<text x="88.9" y="165.9">POWER</text>
</g>
<g font-size="2">
<text x="88.9" y="38.5">nPOR</text>
<text x="88.9" y="47.4">OSC</text>
<text x="119.4" y="42.3">MIPI</text>
<text x="125.8" y="42.3">DPHY</text>
<text x="132.3" y="42.3">2Lane</text>
<text x="119.4" y="48.7">RGB888/BT1120/BT656</text>
<text x="88.9" y="56.3">DDR</text>
<text x="94.1" y="56.3">PHY</text>
<text x="99.3" y="56.3">16bit</text>
<text x="119.4" y="58.8">DSMC</text>
<text x="125.9" y="58.8">16bit</text>
<text x="88.9" y="63.9">FSPI</text>
<text x="119.4" y="62.7">DSMC</text>
<text x="125.8" y="62.7">SLV</text>
<text x="131" y="62.7">8bit</text>
<text x="119.4" y="69">FLEXBUS0~1</text>
<text x="88.9" y="72.8">SARADC0~3</text>
<text x="119.4" y="75.4">SAI3(1TX+1RX)</text>
<text x="88.9" y="81.7">UART0+JTAG</text>
<text x="128.3" y="79.2">AUDDSM</text>
<text x="137.3" y="79.2">L/R</text>
<text x="119.4" y="86.8">ACODEC</text>
<text x="128.4" y="86.8">ADC</text>
<text x="90.2" y="93.1">OTG0</text>
<text x="119.4" y="100.8">PWM0CH0~PWM0CH3</text>
<text x="90.2" y="102">OTG1</text>
<text x="119.4" y="105.8">PWM1CH0~PWM1CH7</text>
<text x="88.9" y="112.2">RMII0</text>
<text x="119.4" y="110.9">I2C0~2</text>
<text x="119.4" y="116">UART1~4</text>
<text x="88.9" y="122.3">RMII1</text>
<text x="119.4" y="121.1">SPI0~1</text>
<text x="119.4" y="126.2">SAI0(1TX+4RX)</text>
<text x="119.4" y="131.2">SAI1(4TX+1RX)</text>
<text x="88.9" y="132.5">SDMMC</text>
<text x="119.4" y="136.3">PDM(4RX)</text>
<text x="88.9" y="141.4">SAI2(1TX+1RX)</text>
<text x="119.4" y="141.4">SPDIF_TX</text>
<text x="88.9" y="147.7">UART5</text>
<text x="119.4" y="146.5">SPDIF_RX</text>
<text x="88.9" y="154.1">SPI2(SLAVE)</text>
<text x="119.4" y="151.6">CAN0~1</text>
<text x="119.4" y="161.7">BIPCNTR_A0~5</text>
<text x="119.4" y="156.6">TOUCH</text>
<text x="127" y="156.6">KEY</text>
<text x="132.2" y="156.6">x8</text>
<text x="119.4" y="166.8">BIPCNTR_B0~5</text>
</g>
<g font-size="1.8">
<text x="11.4" y="112.3">RJ-45</text>
<text x="11.4" y="123.7">RJ-45</text>
</g>
<g font-size="1.7">
<text x="72.4" y="24.3">PMUIO_VCC3V3</text>
<text x="184.1" y="38.5">Panel</text>
<text x="38.1" y="54.8">DDR3/DDR3L</text>
<text x="38.1" y="63.7">SPI</text>
<text x="42.5" y="63.7">Nor/NAND</text>
<text x="123.2" y="78.5">TX</text>
<text x="36.8" y="110.7">FEPHY</text>
<text x="179.1" y="108.1">RTC</text>
<text x="183.2" y="108.1">IC</text>
<text x="179.1" y="114.5">RS485</text>
<text x="36.8" y="122.1">FEPHY</text>
<text x="179.1" y="120.8">UART</text>
<text x="41.9" y="131.3">Micro</text>
<text x="179.1" y="127.2">SPI</text>
<text x="250.2" y="127.2">SPK</text>
<text x="254.3" y="127.2">PA</text>
<text x="41.9" y="133">SD Card</text>
<text x="179.1" y="151.3">CAN</text>
<text x="36.8" y="165.3">DC=5V</text>
<text x="58.4" y="165.3">SW</text>
<text x="61.8" y="165.3">Circuit</text>
</g>
<g font-size="1.7" fill="#003f7f">
<text x="48.3" y="37">HW</text>
<text x="51.5" y="37">Reset&amp;Power</text>
<text x="63.5" y="37">Det</text>
<text x="67.8" y="37">Reset</text>
<text x="160" y="37">I2C2/INT/RST</text>
<text x="160" y="40.8">1 x</text>
<text x="164.3" y="40.8">2lane</text>
<text x="69.8" y="47.2">24MHz</text>
<text x="148.6" y="47.2">RGB888/BT1120/BT656 OPTION</text>
<text x="203.2" y="47.2">UART0/2/4,I2C2</text>
<text x="66" y="53.5">16bit</text>
<text x="203.2" y="49.7">JTAG</text>
<text x="208.4" y="49.7">SWD</text>
<text x="148.6" y="58.6">DSMC</text>
<text x="153.8" y="58.6">8bit</text>
<text x="66" y="62.4">SPI</text>
<text x="70.3" y="62.4">4bits</text>
<text x="66" y="71.3">ADC0</text>
<text x="148.6" y="67.5">FLEXBUS0~1</text>
<text x="203.2" y="68.7">1*PWM</text>
<text x="148.6" y="77.6">1*DSM</text>
<text x="66" y="82.7">JTAG</text>
<text x="66" y="80.2">UART0</text>
<text x="71.2" y="82.7">SWD</text>
<text x="72.3" y="80.2">TX/RX</text>
<text x="148.6" y="85.3">LOOPBACK</text>
<text x="66" y="91.6">OTG0</text>
<text x="66" y="100.5">OTG1</text>
<text x="148.6" y="99.2">1*PWM</text>
<text x="165.1" y="106.8">I2C2</text>
<text x="66" y="109.4">RMII0</text>
<text x="148.6" y="113.2">UART1~4</text>
<text x="148.6" y="109.4">I2C0~2</text>
<text x="165.1" y="113.2">UART3</text>
<text x="148.6" y="119.5">SPI0</text>
<text x="165.1" y="119.5">UART2/4</text>
<text x="231.1" y="117">MIC</text>
<text x="235.3" y="117">IN</text>
<text x="66" y="120.8">RMII1</text>
<text x="231.1" y="125.9">LOUT1</text>
<text x="63.5" y="129.7">SDMMC</text>
<text x="69.8" y="129.7">4bit</text>
<text x="148.6" y="129.7">SAI1</text>
<text x="190.5" y="134.8">I2C1</text>
<text x="231.1" y="133.5">MIC</text>
<text x="235.3" y="133.5">IN</text>
<text x="148.6" y="150">CAN0</text>
</g>
<g font-size="1.7" fill="#01ff00">
<text x="161.3" y="67.5">OPTION</text>
<text x="213.4" y="68.7">OPTION</text>
<text x="161.3" y="77.6">OPTION</text>
<text x="158.7" y="99.2">OPTION</text>
<text x="165.1" y="125.9">OPTION</text>
</g>
<g font-size="1.3">
<text x="258.4" y="201.2">Project:</text>
<text x="258.6" y="203.8">File:</text>
<text x="264.7" y="201.3">ArmSoM-FORGE1</text>
<text x="264.8" y="203.9">Block Diagram</text>
</g>
<text font-size="1.1" x="276.6" y="198.1">https://armsom.org/</text>
<g font-size=".9">
<text x="30.7" y=".9">5</text>
<text x="89.5" y=".9">4</text>
<text x="148.4" y=".9">3</text>
<text x="207.3" y=".9">2</text>
<text x="266.2" y=".9">1</text>
<text x=".3" y="28">D</text>
<text x="296" y="28">D</text>
<text x=".3" y="79.8">C</text>
<text x="296" y="79.8">C</text>
<text x=".3" y="131.7">B</text>
<text x="296" y="131.7">B</text>
<text x=".3" y="183.5">A</text>
<text x="296" y="183.5">A</text>
<text x="30.7" y="209.6">5</text>
<text x="89.5" y="209.6">4</text>
<text x="148.4" y="209.6">3</text>
<text x="207.3" y="209.6">2</text>
<text x="258.4" y="207.8">Designed by:</text>
<text x="258.6" y="205.9">Date:</text>
<text x="265.3" y="207.8">Park</text>
<text x="265.4" y="205.9">Tuesday, March 25, 2025</text>
<text x="266.2" y="209.6">1</text>
<text x="277.1" y="207.8">&lt;Checker&gt;</text>
<text x="283.8" y="207.7">Sheet:</text>
<text x="288.3" y="205.9">V1.0</text>
<text x="288.7" y="207.7">1</text>
<text x="290.3" y="207.7">of 21</text>
</g>
<g font-size=".8">
<text x="270.5" y="207.8">Reviewed by:</text>
<text x="284" y="205.9">Rev:</text>
</g>
</svg>
